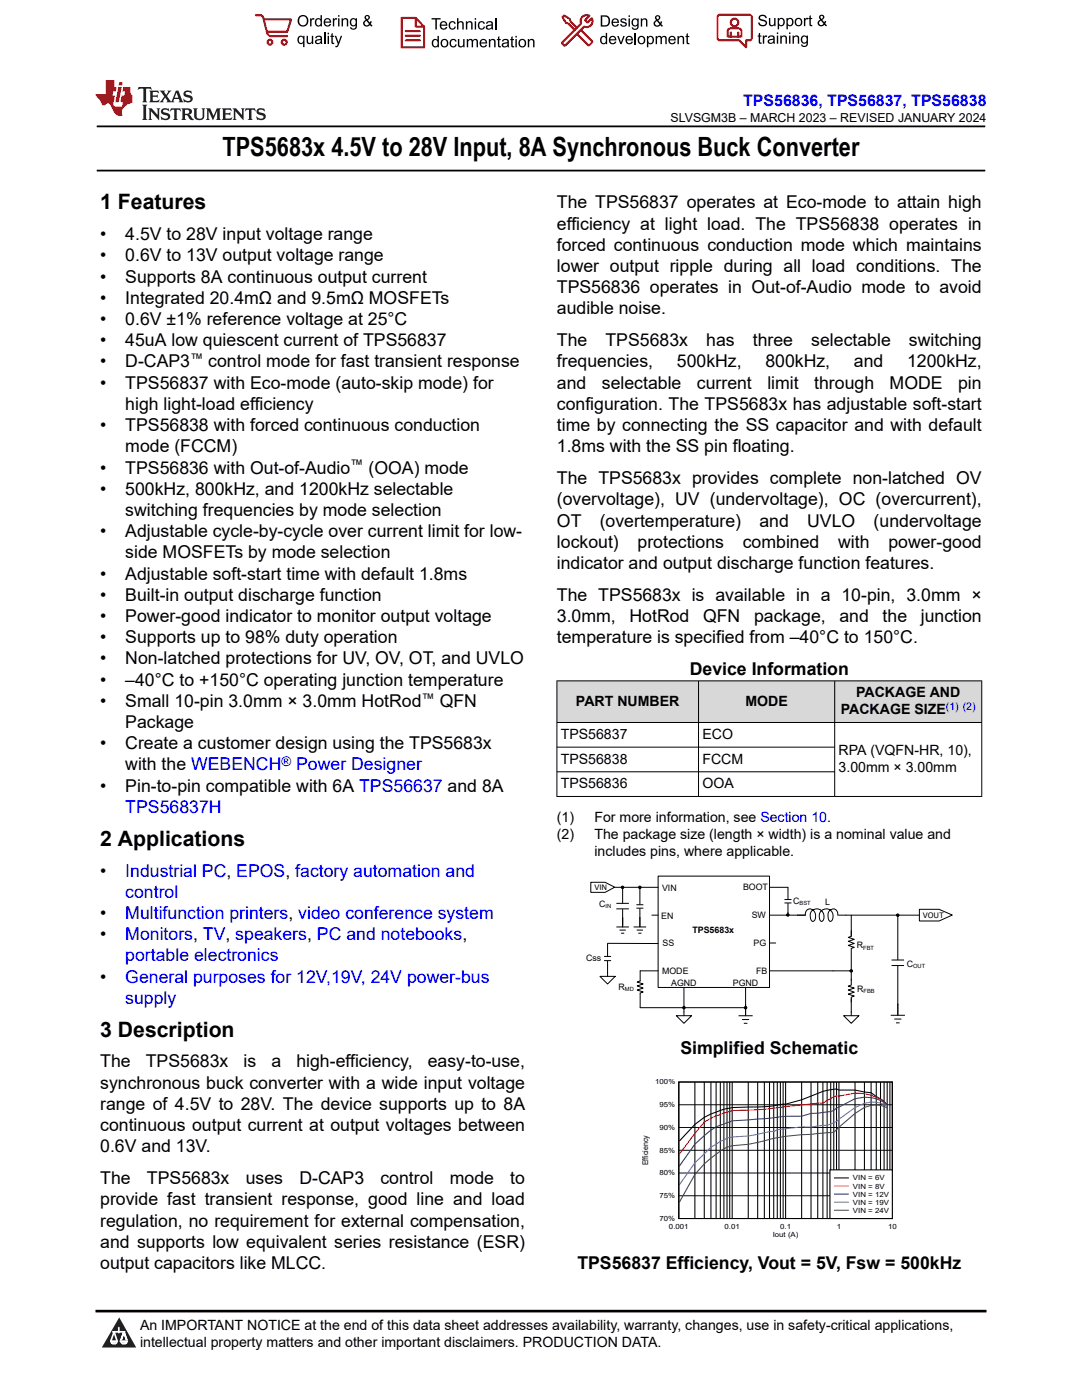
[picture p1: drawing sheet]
<svg xmlns="http://www.w3.org/2000/svg" width="216mm" height="279mm" viewBox="0 0 216 279" stroke-linecap="round" stroke-linejoin="round" font-family="sans-serif">
<path d="M19.3 25.2h177.3M19.3 34h177.3" fill="none" stroke="#000" stroke-width=".35"/>
<g fill="#d8d8d8">
<path d="M111.1 135.9h84.8v8.3h-84.8z" fill-rule="evenodd"/>
<path d="M111.2 135.9h28.1v8.2h-28.1z" fill-rule="evenodd"/>
<path d="M139.4 135.9h27.1v8.2h-27.1z" fill-rule="evenodd"/>
<path d="M166.6 135.9h29.2v8.2h-29.2z" fill-rule="evenodd"/>
</g>
<path d="M111.1 135.9h84.9M111.1 135.8v23.2M139.4 135.8v23.2M166.6 135.8v23.2M195.9 135.8v23.2M111.1 144.2h84.9M111.1 149.1h55.5M111.1 159h84.9M111.1 154h55.5" fill="none" stroke="#000" stroke-width=".2"/>
<path d="M131.3 174.8h22.2v22.3h-22.2z" fill-rule="evenodd" fill="#fff"/>
<g fill="none" stroke="#000" stroke-width=".2">
<path d="M117.9 176.1h2.8l2 1-2 1h-2.8zM122.6 177.1h8.7M124.2 177.1v3.2M127.7 177.1v3.5M131.3 174.8h22.2v22.3h-22.2zM153.6 177.1h3.6v2.4M156.5 179.5h1.4M119.7 194.9h3.1l-1.6 1.5zM120.5 190.9h1.4M120.5 191.7h1.4M121.2 191.8v3.1M123 180.3h2.5"/>
<path d="M123 181.4h2.5M123 185h2.5M123.6 185.6h1.3M123.9 186.2h.6M124.2 181.4v3.6M126.4 185h2.5M127 180.6h1.4M127 181.2h1.4M127.1 185.6h1.2M127.4 186.2h.6M127.7 181.3v2M127.7 183.1v1.9"/>
<path d="M130.1 182.6h1.2M131.3 188.3h-10.1v2.6M131.3 193.8h-3.6v2l-.6 .2 1.2 .4-1.2 .4 1.2 .4-1.2 .4 1.2 .4-.6 .2v2.9h21.1M136.5 197.1v5.6M148.8 197.1v5.6M153.5 188.2h1.3M153.6 182.6h7.1M156.5 180.2h1.4M157.2 180.2v2.4M160.7 182.5a1.01 1.01 0 0 1 1-1.1 1.01 1.01 0 0 1 1 1.1 1.16 1.16 0 0 1-.5 1.4 1.41 1.41 0 0 1 .3-2.4 1.41 1.41 0 0 1 1.9 1.4l-.1 .6a.42 .42 0 0 1-.5 .3 1.44 1.44 0 0 1 0-2 1.44 1.44 0 0 1 2 0 1.44 1.44 0 0 1 .1 2l-.2 .1a1.44 1.44 0 0 1-.5-1.5 1.44 1.44 0 0 1 1.1-1 .99 .99 0 0 1 .9 1.1M167.2 182.6h16.2M169.9 182.6v4.3l-.6 .2 1.2 .4-1.2 .4 1.2 .4-1.2 .4 1.2 .4-.6 .2v7.3l-.6 .2 1.2 .4-1.2 .4 1.2 .4-1.2 .4 1.2 .4-.6 .2v3.7"/>
<path d="M169.9 193.8h-16.3M177.9 191.6h2.5M177.9 192.7h2.5M179.1 182.6v9M179.1 192.7v9.9M183.5 181.5h3.9l2.6 1.1-2.6 1.2h-3.9zM134.9 202.7h3.1l-1.5 1.5zM138.7 215.9v27.3M140.5 215.9v27.3M141.9 215.9v27.3M142.9 215.9v27.3M143.7 215.9v27.3"/>
<path d="M144.4 215.9v27.3M145.1 215.9v27.3M145.6 215.9v27.3M146.1 215.9v27.3M147.4 202.7h2.8M148.1 203.5h1.4M148.4 204.2h.7M149.3 215.9v27.3M151.2 215.9v27.3M152.5 215.9v27.3M153.5 215.9v27.3M154.4 215.9v27.3"/>
<path d="M155.1 215.9v27.3M155.7 215.9v27.3M156.3 215.9v27.3M156.8 215.9v27.3M160 215.9v27.3M161.8 215.9v27.3M163.2 215.9v27.3M164.2 215.9v27.3M165 215.9v27.3M165.8 215.9v27.3M166.4 215.9v27.3M166.9 215.9v27.3"/>
<path d="M167.4 215.9v27.3M168.3 202.7h3.1l-1.5 1.5zM170.6 215.9v27.3M172.5 215.9v27.3M173.8 215.9v27.3M174.8 215.9v27.3M175.7 215.9v27.3M176.4 215.9v27.3M177 215.9v27.3M177.6 215.9v27.3M177.7 202.6h2.9M178.4 203.4h1.5"/>
<path d="M178.8 204.1h.7M135.4 238.6h42.7M135.4 234.1h42.7M135.4 229.6h42.7M135.4 225h42.7M135.4 220.5h42.7"/>
<circle cx="124.2" cy="177.1" r=".25"/>
<circle cx="127.7" cy="177.1" r=".25"/>
<circle cx="157.2" cy="182.6" r=".25"/>
<circle cx="169.9" cy="193.8" r=".25"/>
<circle cx="179.1" cy="182.6" r=".25"/>
<circle cx="136.5" cy="201.1" r=".25"/>
<circle cx="148.8" cy="201.1" r=".25"/>
</g>
<g fill="#000">
<circle cx="124.2" cy="177.1" r=".25"/>
<circle cx="127.7" cy="177.1" r=".25"/>
<circle cx="157.2" cy="182.6" r=".25"/>
<circle cx="169.9" cy="193.8" r=".25"/>
<circle cx="179.1" cy="182.6" r=".25"/>
<circle cx="136.5" cy="201.1" r=".25"/>
<circle cx="148.8" cy="201.1" r=".25"/>
</g>
<path d="M135.4 215.9h42.7v27.3h-42.7zM177 220.6l-.6-.8-2.6-1.7-3.2-.6h-3.2l-.5-.2-1.1 .2a12.4 12.4 0 0 0-4 1.3 17.2 17.2 0 0 1-6.7 1.7l-2.6 .4-6.4 .1a15.3 15.3 0 0 0-7.4 3.4l-3.1 3.3" fill="none" stroke="#000" stroke-width=".22"/>
<path d="M177 220.4a9.1 9.1 0 0 0-9.6-1.6 3.7 3.7 0 0 0-2.4 .8l-.8 .6h-1l-10.7 1.2-6.4 .2-1.7 .5-.7 .4a8.1 8.1 0 0 0-5 3.7l-3.1 4.1" fill="none" stroke="#f00" stroke-width=".22"/>
<path d="M177 220.5a6.8 6.8 0 0 0-6.4-1.2l-4.8 2.5-4 .4-1.8 .6h-3.2l-4.3 .5-6.4 .4a15.7 15.7 0 0 0-7.4 4.6l-3.1 4.4" fill="none" stroke="#156" stroke-width=".22"/>
<path d="M177 220.8a5.7 5.7 0 0 0-6.4 .2l-3.2 2.4a6.1 6.1 0 0 1-4.2 1.3l-1.4 .2h-1.8l-4.3 .5-1.3 .4h-.9a36.6 36.6 0 0 1-7.9 1.2l-1.9 .8-1.8 1.1-3.2 3.2-3.1 4.4" fill="none" stroke="#0bc" stroke-width=".22"/>
<path d="M177 221.1a5.3 5.3 0 0 0-6.4 1.1l-4.2 3.8-4.6 .4a29.5 29.5 0 0 0-6.1 .6l-2.2 .4a30.3 30.3 0 0 1-7.4 1.3 6.2 6.2 0 0 0-3.2 1.7l-2.4 1.9-1.8 2.1-3.1 5.5" fill="none" stroke="#286b49" stroke-width=".22"/>
<path d="M165.6 233.5h12.5v9.7h-12.5z" fill-rule="evenodd" fill="#fff"/>
<path d="M165.6 233.5h12.5v9.7h-12.5zM166.5 235.1h2.8" fill="none" stroke="#000" stroke-width=".22"/>
<path d="M166.5 236.7h2.8" fill="none" stroke="#f00" stroke-width=".22"/>
<path d="M166.5 238.3h2.8" fill="none" stroke="#156" stroke-width=".22"/>
<path d="M166.5 239.9h2.8" fill="none" stroke="#0bc" stroke-width=".22"/>
<path d="M166.5 241.5h2.8" fill="none" stroke="#286b49" stroke-width=".22"/>
<path d="M0 0h215.9v23.8h-215.9z" fill-rule="evenodd" fill="#fff"/>
<path d="M27.7 17.4l-.2 .6 .5-.3h.6v.1v2.2l-.2 .4h1l-.2-.4v-2.2v-.1h.5l.5 .3-.1-.6zM29.8 18.1l.2 .4v1.5l-.2 .4h1.9l.1-.6a1.08 1.08 0 0 1-1.3 .2v-.7h.6l.4 .2v-.6l-.4 .2h-.6v-.6l.2-.1a1 1 0 0 1 1 .2l-.1-.5zM31.8 18.1l1 1.1-1 1.2h.9l-.2-.2 .4-.7 .5 .7-.2 .2h1.6l-.2-.2 .1-.4h1l.1 .4-.1 .2h.9l-.2-.3-.8-2h-.5l-1 2.2-.8-1.1 .9-1.1h-.8l.2 .2-.5 .7-.3-.7 .1-.2zM35.2 18.5l.4 1h-.8zM36.8 18.2a.65 .65 0 0 0-.2 .7 .65 .65 0 0 0 .6 .5l.7 .2 .1 .2a.79 .79 0 0 1-.7 .4 .79 .79 0 0 1-.7-.5l.1 .7 .2-.1a.93 .93 0 0 0 1.1 .1 .93 .93 0 0 0 .4-1 1.46 1.46 0 0 0-1.2-.6l-.1-.3a1.09 1.09 0 0 1 1.2 .2l-.2-.6-.1 .1-.6-.2zM28.4 20.9l.2 .4v2.3l-.2 .3h1l-.2-.3v-2.3l.2-.4zM29.6 21.6l.2 .4v1.6l-.2 .3h.8l-.3-.3v-1.4l1.7 1.8v-2l.2-.4h-.8l.2 .2 .1 1.1-1.2-1.3zM32.3 21.8a.65 .65 0 0 0-.2 .7 .65 .65 0 0 0 .7 .4l.6 .2 .1 .2a.79 .79 0 0 1-.7 .4 .79 .79 0 0 1-.7-.5l.1 .7 .2-.1a.93 .93 0 0 0 1.1 .1 .93 .93 0 0 0 .4-.9 1.46 1.46 0 0 0-1.2-.6l-.1-.4a1.09 1.09 0 0 1 1.2 .2l-.2-.6-.1 .1-.6-.1zM34.1 21.6l-.1 .7a.63 .63 0 0 1 .7-.4l.1 1.7-.3 .3h1l-.2-.3v-1.7a.66 .66 0 0 1 .8 .4l-.1-.7zM36.2 21.6l.2 .4v1.6l-.2 .3h.9l-.2-.2v-.7h.5l.1 .2a.79 .79 0 0 0 1.2 .6l-1-.9a.61 .61 0 0 0 .6-.6 .61 .61 0 0 0-.5-.6zM36.9 21.9h.2a.47 .47 0 0 1 .5 .1 .47 .47 0 0 1 .1 .5l-.2 .2h-.6zM38.5 21.6l.2 .2a2.27 2.27 0 0 0 .4 2 1.04 1.04 0 0 0 1.7-.7v-1.3l.2-.2h-.8l.2 .4v1.1a.6 .6 0 0 1-.6 .6 .6 .6 0 0 1-.6-.6v-1.1l.3-.4zM41.1 21.6l.2 .4v1.6l-.2 .3h.7l-.2-.3v-1.5l.9 1.9 .8-1.9v1.5l-.2 .3h1l-.3-.3v-1.6l.3-.4h-.8l-.7 1.5-.7-1.5zM44.3 21.6l.2 .4v1.6l-.2 .3h1.9l.1-.5a1.09 1.09 0 0 1-1.3 .1v-.6h.6l.4 .1v-.6l-.4 .2h-.6v-.6l.2-.1a1.01 1.01 0 0 1 1 .3l-.1-.6zM46.4 21.6l.3 .4v1.6l-.3 .3h.8l-.2-.3v-1.4l1.6 1.8v-2l.2-.4h-.7l.2 .2v1.1l-1.2-1.3zM49 21.6l-.1 .7a.63 .63 0 0 1 .8-.4v1.7l-.3 .3h1l-.2-.3v-1.7a.66 .66 0 0 1 .8 .4l-.1-.7zM51.4 21.8a.65 .65 0 0 0-.2 .7 .65 .65 0 0 0 .6 .4l.6 .2 .2 .2a.79 .79 0 0 1-.8 .4 .79 .79 0 0 1-.6-.5l.1 .7 .2-.1a.93 .93 0 0 0 1 .1 .93 .93 0 0 0 .5-.9 1.46 1.46 0 0 0-1.3-.6l-.1-.4a1.09 1.09 0 0 1 1.3 .2l-.2-.6-.2 .1-.5-.1z" fill="#231f20"/>
<path d="M21.1 16v2.8h-2.1l.1 .3 .9 1a.95 .95 0 0 0 .9 .9 .59 .59 0 0 1 .6-.4 .59 .59 0 0 1 .5 .4l.4 .8a1.59 1.59 0 0 0 2.1 1.3 1.61 1.61 0 0 1 1-2.2l1-.4-.1-1.5a1.59 1.59 0 0 1-.4-1.6h-1.4l-.2 .9h.5l-.1 .8h-.5l-.2 1v.2l.4 .1-.2 .9h-.6a.73 .73 0 0 1-1.1-.7l.3-1.5h-.5l.2-.8h.5l.2-.9h-.5v-1.4zM23.6 17.4l-.6 3h.7l.6-3zM23.8 16.4l-.1 .7h.7l.1-.7z" fill="#ed1c24"/>
<g fill="#000">
<path d="M59.4 4.2a1.12 1.12 0 0 1 2.2 0 1.12 1.12 0 0 1-2.2 0zM59.9 3.5a.89 .89 0 0 0-.1 1.1 .89 .89 0 0 0 1.1 .4 .88 .88 0 0 0 .3-1.3 .88 .88 0 0 0-1.3-.2z" fill-rule="evenodd"/>
<path d="M59.5 7.3l.5-.2 .5 .3v-.3h.3v2.3h-.3v-.8a.74 .74 0 0 1-1 0 .74 .74 0 0 1-.1-1zM59.8 7.5a.57 .57 0 0 0-.2 .7 .57 .57 0 0 0 .8 .2 .57 .57 0 0 0 .1-.7 .57 .57 0 0 0-.7-.2z" fill-rule="evenodd"/>
<path d="M61.9 3.6h.2v.3l.2-.2 .3-.1 .2 .1-.1 .3a.36 .36 0 0 0-.5 0 .36 .36 0 0 0 0 .4v.9h-.3z" fill-rule="evenodd"/>
<path d="M61.2 7.1h.3v.9a.41 .41 0 0 0 .4 .6 .41 .41 0 0 0 .3-.6v-.9h.3v1.7h-.2v-.3a.58 .58 0 0 1-.7 .3 .58 .58 0 0 1-.4-.6z" fill-rule="evenodd"/>
<path d="M63 3.8l.5-.2 .5 .2v-.8h.2v2.3h-.2v-.2a.75 .75 0 0 1-1-.1 .75 .75 0 0 1-.1-1zM63.2 4a.57 .57 0 0 0-.1 .7 .57 .57 0 0 0 .8 .2 .57 .57 0 0 0 .1-.7 .57 .57 0 0 0-.8-.2z" fill-rule="evenodd"/>
<path d="M63 7.3a.74 .74 0 0 1 1-.1 .74 .74 0 0 1 .3 .9v.7h-.3v-.2a.57 .57 0 0 1-.8 .2 .57 .57 0 0 1-.2-.8l1-.3a.41 .41 0 0 0-.4-.4 .41 .41 0 0 0-.4 .4l-.3-.1zM63.2 8.2a.35 .35 0 0 0 .2 .5 .35 .35 0 0 0 .5-.3l.1-.4z" fill-rule="evenodd"/>
<path d="M65.4 6.5h.3v.3h-.3zM65.4 7.1h.3v1.7h-.3z" fill-rule="evenodd"/>
<path d="M64.8 3.8a.76 .76 0 0 1 .9-.1 .76 .76 0 0 1 .4 .8h-1.2a.47 .47 0 0 0 .3 .6 .47 .47 0 0 0 .6-.4l.3 .1a.82 .82 0 0 1-1.3 .3 .82 .82 0 0 1 0-1.3zM65 4l-.1 .3h.9l-.3-.4z" fill-rule="evenodd"/>
<path d="M66.4 3.6h.3v.3l.1-.2 .4-.1 .1 .1-.1 .3a.36 .36 0 0 0-.4 0 .36 .36 0 0 0-.1 .4v.9h-.3z" fill-rule="evenodd"/>
<path d="M66.1 6.7l.3-.1v.5h.3v.3h-.3v.9l.1 .2h.2v.3a.41 .41 0 0 1-.4-.1 .41 .41 0 0 1-.2-.4v-.9h-.2v-.3h.2z" fill-rule="evenodd"/>
<path d="M66.8 7.1h.3l.4 1.4 .5-1.4h.3l-.6 1.7a.57 .57 0 0 1-.8 .6v-.3a.37 .37 0 0 0 .5-.3z" fill-rule="evenodd"/>
<path d="M67.5 3h.2v.3h-.2zM67.5 3.6h.2v1.7h-.2z" fill-rule="evenodd"/>
<path d="M68.2 3.6h.2v.3a.58 .58 0 0 1 .7-.3 .58 .58 0 0 1 .4 .7v1h-.3v-1a.4 .4 0 0 0-.4-.5 .4 .4 0 0 0-.4 .6v.9h-.2z" fill-rule="evenodd"/>
<path d="M70 3.8l.5-.2 .5 .2v-.2h.2v1.5a.71 .71 0 0 1-.5 .8 .71 .71 0 0 1-.8-.5h.2a.46 .46 0 0 0 .6 .3 .46 .46 0 0 0 .3-.6 .78 .78 0 0 1-1.1-.2 .78 .78 0 0 1 .1-1.1zM70.2 4a.53 .53 0 0 0-.1 .8 .53 .53 0 0 0 .8 0 .54 .54 0 0 0 0-.7 .54 .54 0 0 0-.7-.1z" fill-rule="evenodd"/>
<path d="M72.9 3.1a.53 .53 0 0 1 .8 .1 .53 .53 0 0 1-.3 .8l.4 .5 .1-.3 .3 .1-.2 .5 .3 .3-.2 .2-.3-.3a.71 .71 0 0 1-1.2 .1 .71 .71 0 0 1 .4-1.1l-.3-.5zM73 3.5a.3 .3 0 0 0 .6 0 .3 .3 0 0 0-.6 0zM72.9 4.3a.45 .45 0 0 0 0 .7 .45 .45 0 0 0 .7-.2l-.5-.6z" fill-rule="evenodd"/>
<path d="M86.1 3.6h1.8v.3h-.7v2h-.3v-2h-.8z" fill-rule="evenodd"/>
<path d="M86.3 8l.5-.2 .5 .2v-.8h.3v2.2h-.3v-.2a.76 .76 0 0 1-1 0 .76 .76 0 0 1-.1-1zM86.6 8.1a.58 .58 0 0 0-.2 .8 .58 .58 0 0 0 .8 .2 .58 .58 0 0 0 .1-.8 .58 .58 0 0 0-.7-.2z" fill-rule="evenodd"/>
<path d="M88.2 7.9a.81 .81 0 0 1 1.1 .2 .81 .81 0 0 1-.2 1.1 .81 .81 0 0 1-1.1-.1l-.1-.8zM88.3 8.1a.57 .57 0 0 0 0 .9 .57 .57 0 0 0 .8 0 .57 .57 0 0 0 0-.8 .57 .57 0 0 0-.8-.1z" fill-rule="evenodd"/>
<path d="M88 4.4a.77 .77 0 0 1 .9-.1 .77 .77 0 0 1 .4 .8h-1.3a.48 .48 0 0 0 .4 .6 .48 .48 0 0 0 .6-.3h.3a.83 .83 0 0 1-1.3 .4 .83 .83 0 0 1 0-1.4zM88.2 4.6l-.2 .3h1l-.3-.4z" fill-rule="evenodd"/>
<path d="M89.7 4.4a.7 .7 0 0 1 1.2 .3l-.2 .1a.45 .45 0 0 0-.6-.3 .45 .45 0 0 0-.3 .6 .45 .45 0 0 0 .3 .6 .45 .45 0 0 0 .6-.4h.3a.76 .76 0 0 1-1.1 .6 .76 .76 0 0 1-.3-1.1z" fill-rule="evenodd"/>
<path d="M89.9 8a.7 .7 0 0 1 1.2 .3h-.3a.45 .45 0 0 0-.5-.3 .45 .45 0 0 0-.3 .6 .45 .45 0 0 0 .3 .6 .45 .45 0 0 0 .6-.4l.2 .1a.76 .76 0 0 1-1 .5 .76 .76 0 0 1-.4-1.1z" fill-rule="evenodd"/>
<path d="M91.2 3.6h.3v.8a.59 .59 0 0 1 .7-.2 .59 .59 0 0 1 .3 .7v1h-.2v-1a.4 .4 0 0 0-.5-.4 .4 .4 0 0 0-.3 .5v.9h-.3z" fill-rule="evenodd"/>
<path d="M91.4 7.8h.2v.9a.41 .41 0 0 0 .5 .5 .41 .41 0 0 0 .3-.5v-.9h.3v1.6h-.3v-.2a.58 .58 0 0 1-.7 .3 .58 .58 0 0 1-.3-.7z" fill-rule="evenodd"/>
<path d="M93 4.2h.2v.3a.59 .59 0 0 1 .7-.3 .59 .59 0 0 1 .4 .7v1h-.3v-1a.41 .41 0 0 0-.4-.5 .41 .41 0 0 0-.4 .6v.9h-.2z" fill-rule="evenodd"/>
<path d="M93.1 7.8h.3v.2a.56 .56 0 0 1 1 0 .54 .54 0 0 1 .6-.2 .54 .54 0 0 1 .4 .5v1.1h-.3v-1a.34 .34 0 0 0-.3-.4 .34 .34 0 0 0-.4 .3v1.1h-.3v-1a.38 .38 0 0 0-.5-.4 .38 .38 0 0 0-.2 .6v.8h-.3z" fill-rule="evenodd"/>
<path d="M94.7 3.6h.3v.3h-.3zM94.7 4.2h.3v1.7h-.3z" fill-rule="evenodd"/>
<path d="M95.5 4.4a.7 .7 0 0 1 1.3 .3l-.3 .1a.45 .45 0 0 0-.6-.3 .45 .45 0 0 0-.3 .6 .45 .45 0 0 0 .3 .6 .45 .45 0 0 0 .6-.4h.3a.76 .76 0 0 1-1.1 .6 .76 .76 0 0 1-.3-1.1z" fill-rule="evenodd"/>
<path d="M95.9 8a.77 .77 0 0 1 .9-.2 .77 .77 0 0 1 .4 .9h-1.2a.48 .48 0 0 0 .3 .5 .48 .48 0 0 0 .6-.3h.3a.83 .83 0 0 1-1.3 .4 .83 .83 0 0 1 0-1.3zM96.1 8.1l-.1 .4h.9l-.2-.5z" fill-rule="evenodd"/>
<path d="M97.5 7.8h.3v.2a.59 .59 0 0 1 .7-.2 .59 .59 0 0 1 .4 .6v1h-.3v-1a.41 .41 0 0 0-.5-.4 .41 .41 0 0 0-.3 .5v.9h-.3z" fill-rule="evenodd"/>
<path d="M97.1 4.4a.74 .74 0 0 1 1-.1 .74 .74 0 0 1 .3 .9v.7h-.3v-.2a.59 .59 0 0 1-.8 .2 .59 .59 0 0 1-.3-.8l1.1-.3a.42 .42 0 0 0-.4-.4 .42 .42 0 0 0-.5 .4l-.2-.1zM97.3 5.3a.36 .36 0 0 0 .2 .5 .36 .36 0 0 0 .5-.2l.1-.5z" fill-rule="evenodd"/>
<path d="M99.4 7.4l.2-.2v.6h.3v.2h-.3v1l.1 .2h.2l.1 .2a.41 .41 0 0 1-.5 0 .41 .41 0 0 1-.1-.4v-1h-.2v-.2h.2z" fill-rule="evenodd"/>
<path d="M100.3 8a.74 .74 0 0 1 .9-.2 .74 .74 0 0 1 .3 .9l.1 .7h-.3v-.2a.59 .59 0 0 1-.8 .3 .59 .59 0 0 1-.3-.8l1-.3a.42 .42 0 0 0-.3-.4 .42 .42 0 0 0-.5 .3h-.3zM100.5 8.8a.36 .36 0 0 0 .1 .5 .36 .36 0 0 0 .5-.2l.2-.5z" fill-rule="evenodd"/>
<path d="M102 7.4l.3-.2v.6h.3v.2h-.3v1l.1 .2h.2v.2a.41 .41 0 0 1-.5 0 .41 .41 0 0 1-.1-.4v-1h-.2v-.2h.2z" fill-rule="evenodd"/>
<path d="M102.8 7.2h.3v.3h-.3zM102.8 7.8h.3v1.6h-.3z" fill-rule="evenodd"/>
<path d="M103.7 7.9a.81 .81 0 0 1 1.1 .2 .81 .81 0 0 1-.1 1.1 .81 .81 0 0 1-1.2-.1v-.8zM103.9 8.1a.57 .57 0 0 0-.1 .9 .57 .57 0 0 0 .8 0 .57 .57 0 0 0 0-.8 .57 .57 0 0 0-.7-.1z" fill-rule="evenodd"/>
<path d="M105.3 7.8h.3v.2a.59 .59 0 0 1 .7-.2 .59 .59 0 0 1 .4 .6v1h-.3v-1a.41 .41 0 0 0-.5-.4 .41 .41 0 0 0-.3 .5v.9h-.3z" fill-rule="evenodd"/>
<path d="M119.9 3.1h.7a1.12 1.12 0 0 1 1.1 1.1 1.12 1.12 0 0 1-1 1.1h-.8zM120.2 3.3v1.7h.4a.86 .86 0 0 0 .8-.8 .86 .86 0 0 0-.8-.9z" fill-rule="evenodd"/>
<path d="M119.9 7.4l.5-.3 .5 .3v-.8h.2v2.2h-.2v-.2a.75 .75 0 0 1-1 0 .75 .75 0 0 1-.1-1zM120.1 7.5a.57 .57 0 0 0-.1 .8 .57 .57 0 0 0 .8 .2 .57 .57 0 0 0 .1-.8 .57 .57 0 0 0-.8-.2z" fill-rule="evenodd"/>
<path d="M121.7 7.4a.76 .76 0 0 1 .9-.2 .76 .76 0 0 1 .4 .9h-1.2a.47 .47 0 0 0 .3 .5 .47 .47 0 0 0 .6-.3h.3a.82 .82 0 0 1-1.3 .4 .82 .82 0 0 1 0-1.3zM121.9 7.5l-.1 .3h.9l-.3-.4z" fill-rule="evenodd"/>
<path d="M122.2 3.9a.76 .76 0 0 1 .9-.2 .76 .76 0 0 1 .4 .9h-1.2a.47 .47 0 0 0 .4 .5 .47 .47 0 0 0 .5-.3h.3a.82 .82 0 0 1-1.3 .4 .82 .82 0 0 1 0-1.3zM122.5 4l-.2 .3h.9l-.2-.4z" fill-rule="evenodd"/>
<path d="M123.9 3.8a.71 .71 0 0 1 1.1 .3h-.2a.32 .32 0 0 0-.4-.3 .32 .32 0 0 0-.3 .4h.1a.75 .75 0 0 1 .9 .8 .72 .72 0 0 1-.7 .3 .72 .72 0 0 1-.7-.5h.3a.36 .36 0 0 0 .4 .4 .36 .36 0 0 0 .3-.5 .8 .8 0 0 1-.9-.7z" fill-rule="evenodd"/>
<path d="M123.2 7.2h.3l.4 1.3 .5-1.3h.3l-.7 1.6h-.2z" fill-rule="evenodd"/>
<path d="M125.4 3.1h.3v.3h-.3zM125.4 3.7h.3v1.6h-.3z" fill-rule="evenodd"/>
<path d="M125 7.4a.76 .76 0 0 1 .9-.2 .76 .76 0 0 1 .4 .9h-1.2a.47 .47 0 0 0 .3 .5 .47 .47 0 0 0 .6-.3h.3a.82 .82 0 0 1-1.3 .4 .82 .82 0 0 1 0-1.3zM125.2 7.5l-.1 .3h.9l-.2-.4z" fill-rule="evenodd"/>
<path d="M126.2 3.9l.5-.3 .5 .3v-.2h.2v1.4a.71 .71 0 0 1-.5 .8 .71 .71 0 0 1-.8-.5l.2 .1a.46 .46 0 0 0 .6 .2 .46 .46 0 0 0 .3-.6 .78 .78 0 0 1-1.1-.1 .78 .78 0 0 1 .1-1.1zM126.4 4a.53 .53 0 0 0-.1 .8 .53 .53 0 0 0 .8 0 .54 .54 0 0 0 0-.7 .54 .54 0 0 0-.7-.1z" fill-rule="evenodd"/>
<path d="M127.5 7.3a.8 .8 0 0 1 1.1 .2 .8 .8 0 0 1-.1 1.1 .8 .8 0 0 1-1.2-.1v-.8zM127.7 7.5a.56 .56 0 0 0-.1 .9 .56 .56 0 0 0 .8-.1 .56 .56 0 0 0 0-.7 .56 .56 0 0 0-.7-.1z" fill-rule="evenodd"/>
<path d="M127.9 3.7h.2v.2a.58 .58 0 0 1 .7-.2 .58 .58 0 0 1 .4 .6v1h-.3v-1a.4 .4 0 0 0-.4-.4 .4 .4 0 0 0-.4 .5v.9h-.2z" fill-rule="evenodd"/>
<path d="M129.1 7.2h.2v.2a.72 .72 0 0 1 1-.1 .72 .72 0 0 1 .2 1 .64 .64 0 0 1-.5 .5 .64 .64 0 0 1-.6-.2v.8h-.3zM129.5 7.5a.56 .56 0 0 0-.2 .8 .56 .56 0 0 0 .8 .2 .56 .56 0 0 0 .1-.8 .56 .56 0 0 0-.7-.2z" fill-rule="evenodd"/>
<path d="M130.8 7.2h.3v.2a.55 .55 0 0 1 .9 0 .53 .53 0 0 1 .6-.3 .53 .53 0 0 1 .4 .6v1.1h-.2v-1a.34 .34 0 0 0-.3-.4 .34 .34 0 0 0-.4 .3v1.1h-.3v-1a.37 .37 0 0 0-.5-.4 .37 .37 0 0 0-.2 .6v.8h-.3z" fill-rule="evenodd"/>
<path d="M130.8 3.2a.53 .53 0 0 1 .9 .1 .53 .53 0 0 1-.4 .8l.4 .5 .2-.4 .2 .1-.2 .5 .4 .3-.2 .3-.3-.4a.71 .71 0 0 1-1.2 .1 .71 .71 0 0 1 .3-1.1l-.2-.5zM130.9 3.6a.3 .3 0 0 0 .6 0 .3 .3 0 0 0-.6 0zM130.9 4.3a.45 .45 0 0 0 0 .7 .45 .45 0 0 0 .7-.2l-.5-.6z" fill-rule="evenodd"/>
<path d="M133.6 7.4a.76 .76 0 0 1 .9-.2 .76 .76 0 0 1 .3 .9h-1.2a.47 .47 0 0 0 .4 .5 .47 .47 0 0 0 .6-.3h.2a.82 .82 0 0 1-1.2 .4 .82 .82 0 0 1 0-1.3zM133.8 7.5l-.2 .3h1l-.3-.4z" fill-rule="evenodd"/>
<path d="M135.2 7.2h.2v.2a.58 .58 0 0 1 .7-.2 .58 .58 0 0 1 .4 .6v1h-.3v-1a.4 .4 0 0 0-.4-.4 .4 .4 0 0 0-.3 .5v.9h-.3z" fill-rule="evenodd"/>
<path d="M137 6.8l.3-.2v.6h.2v.2h-.2v1v.2h.2l.1 .2a.41 .41 0 0 1-.5 0 .41 .41 0 0 1-.1-.5v-.9h-.2v-.2h.2z" fill-rule="evenodd"/>
<path d="M151.6 3.1a.88 .88 0 0 1 1.4 .5h-.3a.49 .49 0 0 0-.5-.5 .49 .49 0 0 0-.5 .6l.1 .1a1.06 1.06 0 0 1 1.2 1 .95 .95 0 0 1-.9 .4 .95 .95 0 0 1-.8-.7h.3a.58 .58 0 0 0 .6 .5 .58 .58 0 0 0 .5-.6l-.2-.1a.95 .95 0 0 1-1.1-.9z" fill-rule="evenodd"/>
<path d="M151.4 6.7l.3-.2v.6h.2v.2h-.2v1v.2h.2l.1 .2a.41 .41 0 0 1-.5 0 .41 .41 0 0 1-.1-.5v-.9h-.2v-.2h.2z" fill-rule="evenodd"/>
<path d="M152.2 7.1h.3v.2l.1-.2h.4h.1l-.1 .3a.36 .36 0 0 0-.4 0 .36 .36 0 0 0-.1 .5v.8h-.3z" fill-rule="evenodd"/>
<path d="M153.3 7.3a.74 .74 0 0 1 1-.2 .74 .74 0 0 1 .3 .9l.1 .7h-.3l-.1-.2a.57 .57 0 0 1-.8 .3 .57 .57 0 0 1-.1-.9l.9-.2a.41 .41 0 0 0-.4-.4 .41 .41 0 0 0-.4 .3h-.3zM153.5 8.1a.35 .35 0 0 0 .2 .5 .35 .35 0 0 0 .5-.2l.1-.5z" fill-rule="evenodd"/>
<path d="M153.4 3.6h.3v.9a.41 .41 0 0 0 .4 .5 .41 .41 0 0 0 .4-.5v-.9h.2v1.6h-.2v-.2a.58 .58 0 0 1-.7 .2 .58 .58 0 0 1-.4-.6z" fill-rule="evenodd"/>
<path d="M155 6.5h.3v.3h-.3zM155 7.1h.3v1.6h-.3z" fill-rule="evenodd"/>
<path d="M155.2 3.6h.2v.2a.72 .72 0 0 1 1-.1 .72 .72 0 0 1 .2 1 .64 .64 0 0 1-.5 .5 .64 .64 0 0 1-.6-.2v.8h-.3zM155.6 3.9a.56 .56 0 0 0-.2 .8 .56 .56 0 0 0 .8 .2 .56 .56 0 0 0 .1-.8 .56 .56 0 0 0-.7-.2z" fill-rule="evenodd"/>
<path d="M155.7 7.1h.3v.2a.58 .58 0 0 1 .7-.2 .58 .58 0 0 1 .3 .6v1h-.3v-1a.4 .4 0 0 0-.4-.4 .4 .4 0 0 0-.3 .5v.9h-.3z" fill-rule="evenodd"/>
<path d="M156.9 3.6h.3v.2a.72 .72 0 0 1 .9-.1 .72 .72 0 0 1 .2 1 .64 .64 0 0 1-.4 .5 .64 .64 0 0 1-.7-.2v.8h-.3zM157.3 3.9a.56 .56 0 0 0-.1 .8 .56 .56 0 0 0 .7 .2 .56 .56 0 0 0 .2-.8 .56 .56 0 0 0-.8-.2z" fill-rule="evenodd"/>
<path d="M157.4 6.5h.3v.3h-.3zM157.4 7.1h.3v1.6h-.3z" fill-rule="evenodd"/>
<path d="M158.1 7.1h.3v.2a.58 .58 0 0 1 .7-.2 .58 .58 0 0 1 .4 .6v1h-.3v-1a.4 .4 0 0 0-.5-.4 .4 .4 0 0 0-.3 .5v.9h-.3z" fill-rule="evenodd"/>
<path d="M158.8 3.7a.8 .8 0 0 1 1.1 .2 .8 .8 0 0 1-.1 1.1 .8 .8 0 0 1-1.1-.1l-.1-.8zM159 3.9a.56 .56 0 0 0-.1 .9 .56 .56 0 0 0 .9 0 .56 .56 0 0 0-.1-.8 .56 .56 0 0 0-.7-.1z" fill-rule="evenodd"/>
<path d="M160 7.3l.5-.2 .5 .2v-.2h.2v1.4a.71 .71 0 0 1-.5 .9 .71 .71 0 0 1-.9-.5h.3a.46 .46 0 0 0 .6 .2 .46 .46 0 0 0 .2-.6 .78 .78 0 0 1-1-.1 .78 .78 0 0 1 .1-1.1zM160.2 7.4a.53 .53 0 0 0-.1 .8 .53 .53 0 0 0 .8 0 .54 .54 0 0 0 0-.7 .54 .54 0 0 0-.7-.1z" fill-rule="evenodd"/>
<path d="M160.4 3.6h.3v.2l.1-.2h.4h.1l-.1 .3a.36 .36 0 0 0-.4 0 .36 .36 0 0 0-.1 .5v.8h-.3z" fill-rule="evenodd"/>
<path d="M161.5 3.2l.3-.2v.6h.3v.2h-.3v1v.2h.3v.2a.41 .41 0 0 1-.5 0 .41 .41 0 0 1-.1-.5v-.9h-.2v-.2h.2z" fill-rule="evenodd"/>
<path d="M163.6 3.1a.53 .53 0 0 1 .8 .1 .53 .53 0 0 1-.3 .8l.4 .5 .1-.3h.3l-.2 .5 .3 .3-.2 .3-.3-.3a.71 .71 0 0 1-1.2 .1 .71 .71 0 0 1 .4-1.2l-.3-.5zM163.7 3.5a.3 .3 0 0 0 .5 0 .3 .3 0 0 0-.5 0zM163.6 4.2a.45 .45 0 0 0 0 .8 .45 .45 0 0 0 .7-.3l-.5-.6z" fill-rule="evenodd"/>
</g>
<path d="M64.8 6.5v2.3M98.9 3.6v2.3M126.8 6.6v2.2" fill="none" stroke="#000" stroke-width=".28"/>
<g fill="none" stroke="#de0000" stroke-width=".42">
<path d="M51.1 3l1 .1a1.4 1.4 0 0 1 .6 1.2l.7 2.5a.95 .95 0 0 0 1.1 .4h2.8M52.7 3.9h5.4l-.8 2.4h-4M80.1 3.6h2.8v1.7h1.7v4.2h-4.5zM81 7.1h2.8M81 6.2h2.8M81 8.1h2.8M82.9 3.6l1.7 1.7M115.1 5.5l-1.3-1.2-.1-.5-1.2-.7-.3 .3 .7 1.1 .5 .2 1.3 1.3M115.9 6l2.2 2.2v.3l-.5 .5h-.3l-2.2-2.2zM115.9 6l.7-.7a1.19 1.19 0 0 0 1.3-.3 1.19 1.19 0 0 0 .2-1.4l-.9 .9-.4-.5 .8-.8a1.19 1.19 0 0 0-1.4 .1 1.19 1.19 0 0 0-.2 1.4l-3.8 3.7v.3l.3 .3h.3l2.3-2.2M143.2 3.2l.4-.2h6l.4 .2v4.4l-.2 .4-.9 .1v1.3l-1.4-1.3h-3.9l-.4-.3zM145.4 5.8l.4-.1h1.6a.61 .61 0 0 1 .6 .6v1h-2.8v-1z"/>
<path d="M145.8 6.5v.8M147.3 6.5v.8"/>
<circle cx="53.9" cy="8.4" r=".49"/>
<circle cx="56.7" cy="8.4" r=".49"/>
<circle cx="146.6" cy="4.5" r=".75"/>
</g>
<path d="M0 261.4h215.9v18h-215.9z" fill-rule="evenodd" fill="#fff"/>
<path d="M23.8 262.9l3.4 6h-6.9z" fill="#231f20"/>
<path d="M22.1 267.7h1.3l-.4 .5h-.3a.55 .55 0 0 1-.6-.5z" fill-rule="evenodd" fill="#fff"/>
<path d="M22.1 267.7h1.3l-.4 .5h-.3a.55 .55 0 0 1-.6-.5z" fill="none" stroke="#231f20" stroke-width=".34"/>
<path d="M22.1 267.7h1.3l-.4 .5h-.5zM22.6 265.8h.1M22.6 265.8h2.3zM23.7 265.9h.1M23.7 264.9v1zM24 267.7h.1" fill="none" stroke="#fff" stroke-width=".34"/>
<path d="M24.7 265.8l-.7 1.9z" fill="#fff"/>
<path d="M24.7 265.8l-.7 1.9z" fill="none" stroke="#fff" stroke-width=".34"/>
<path d="M24.7 265.8l.7 1.9z" fill="#fff"/>
<path d="M22.8 265.8l-.7 1.9zM22.8 265.8l.6 1.9zM24.7 265.8l.7 1.9zM25.3 267.7h.1" fill="none" stroke="#fff" stroke-width=".34"/>
<path d="M24.1 267.7h1.3a.65 .65 0 0 1-.6 .5 .65 .65 0 0 1-.7-.5z" fill-rule="evenodd" fill="#fff"/>
<path d="M24.1 267.7h1.3a.65 .65 0 0 1-.6 .5 .65 .65 0 0 1-.7-.5z" fill="none" stroke="#231f20" stroke-width=".34"/>
<path d="M24 267.7h.1M24.1 267.7h1.3l-.4 .5h-.5z" fill="none" stroke="#fff" stroke-width=".34"/>
<path d="M19 261.7h177.8" fill="none" stroke="#000" stroke-width=".53"/>
<text font-size="5.3" x="44.4" y="31.2">TPS5683x 4.5V to 28V Input, 8A Synchronous Buck Converter</text>
<g font-size="4.2">
<text x="20" y="41.8">1 Features</text>
<text x="20" y="168.8">2 Applications</text>
<text x="20" y="206.9">3 Description</text>
</g>
<g font-size="3.5">
<text x="111.1" y="41.6">The TPS56837 operates at Eco-mode to attain high</text>
<text x="20" y="47.9">•</text>
<text x="25" y="47.9">4.5V to 28V input voltage range</text>
<text x="111.1" y="45.8">efficiency at light load. The TPS56838 operates in</text>
<text x="20" y="52.2">•</text>
<text x="25" y="52.2">0.6V to 13V output voltage range</text>
<text x="111.1" y="50.1">forced continuous conduction mode which maintains</text>
<text x="20" y="56.4">•</text>
<text x="25" y="56.4">Supports 8A continuous output current</text>
<text x="111.1" y="58.5">TPS56836 operates in Out-of-Audio mode to avoid</text>
<text x="111.1" y="54.3">lower output ripple during all load conditions. The</text>
<text x="20" y="60.6">•</text>
<text x="20" y="64.9">•</text>
<text x="25" y="60.6">Integrated 20.4mΩ and 9.5mΩ MOSFETs</text>
<text x="25" y="64.9">0.6V ±1% reference voltage at 25°C</text>
<text x="111.1" y="62.8">audible noise.</text>
<text x="20" y="69.1">•</text>
<text x="25" y="69.1">45uA low quiescent current of TPS56837</text>
<text x="111.1" y="69.1">The</text>
<text x="120.8" y="69.1">TPS5683x</text>
<text x="140.9" y="69.1">has</text>
<text x="150.2" y="69.1">three</text>
<text x="161.9" y="69.1">selectable</text>
<text x="181.4" y="69.1">switching</text>
<text x="20" y="77.6">•</text>
<text x="20" y="73.3">•</text>
<text x="25" y="77.6">TPS56837 with Eco-mode (auto-skip mode) for</text>
<text x="25" y="73.3">D-CAP3</text>
<text x="41.6" y="73.3">control mode for fast transient response</text>
<text x="111.1" y="73.3">frequencies,</text>
<text x="111.1" y="77.6">and</text>
<text x="120.1" y="77.6">selectable</text>
<text x="135.1" y="73.3">500kHz,</text>
<text x="139.1" y="77.6">current</text>
<text x="152.7" y="73.3">800kHz,</text>
<text x="153.1" y="77.6">limit</text>
<text x="162.5" y="77.6">through</text>
<text x="170.4" y="73.3">and</text>
<text x="177.5" y="77.6">MODE</text>
<text x="181" y="73.3">1200kHz,</text>
<text x="191.2" y="77.6">pin</text>
<text x="25" y="81.8">high light-load efficiency</text>
<text x="111.1" y="81.8">configuration. The TPS5683x has adjustable soft-start</text>
<text x="20" y="86">•</text>
<text x="25" y="86">TPS56838 with forced continuous conduction</text>
<text x="111.1" y="86">time by connecting the SS capacitor and with default</text>
<text x="20" y="94.5">•</text>
<text x="25" y="90.3">mode (FCCM)</text>
<text x="25" y="94.5">TPS56836 with Out-of-Audio</text>
<text x="73.5" y="94.5">(OOA) mode</text>
<text x="111.1" y="90.3">1.8ms with the SS pin floating.</text>
<text x="20" y="98.7">•</text>
<text x="25" y="98.7">500kHz, 800kHz, and 1200kHz selectable</text>
<text x="111.1" y="100.9">(overvoltage), UV (undervoltage), OC (overcurrent),</text>
<text x="111.1" y="96.6">The TPS5683x provides complete non-latched OV</text>
<text x="20" y="107.2">•</text>
<text x="25" y="103">switching frequencies by mode selection</text>
<text x="25" y="107.2">Adjustable cycle-by-cycle over current limit for low-</text>
<text x="111.1" y="105.1">OT</text>
<text x="119.7" y="105.1">(overtemperature)</text>
<text x="151.5" y="105.1">and</text>
<text x="161.1" y="105.1">UVLO</text>
<text x="174.3" y="105.1">(undervoltage</text>
<text x="25" y="111.4">side MOSFETs by mode selection</text>
<text x="111.1" y="113.6">indicator and output discharge function features.</text>
<text x="111.1" y="109.3">lockout)</text>
<text x="127.2" y="109.3">protections</text>
<text x="148.2" y="109.3">combined</text>
<text x="167.3" y="109.3">with</text>
<text x="177.3" y="109.3">power-good</text>
<text x="20" y="115.7">•</text>
<text x="20" y="119.9">•</text>
<text x="25" y="115.7">Adjustable soft-start time with default 1.8ms</text>
<text x="25" y="119.9">Built-in output discharge function</text>
<text x="111.1" y="119.9">The TPS5683x is available in a 10-pin, 3.0mm ×</text>
<text x="20" y="124.1">•</text>
<text x="25" y="124.1">Power-good indicator to monitor output voltage</text>
<text x="111.1" y="124.1">3.0mm,</text>
<text x="125.6" y="124.1">HotRod</text>
<text x="140.3" y="124.1">QFN</text>
<text x="150.5" y="124.1">package,</text>
<text x="167.5" y="124.1">and</text>
<text x="176.1" y="124.1">the</text>
<text x="183.7" y="124.1">junction</text>
<text x="20" y="128.4">•</text>
<text x="25" y="128.4">Supports up to 98% duty operation</text>
<text x="111.1" y="128.4">temperature is specified from –40°C to 150°C.</text>
<text x="20" y="132.6">•</text>
<text x="20" y="136.8">•</text>
<text x="25" y="132.6">Non-latched protections for UV, OV, OT, and UVLO</text>
<text x="25" y="136.8">–40°C to +150°C operating junction temperature</text>
<text x="137.6" y="134.7">Device Information</text>
<text x="20" y="141.1">•</text>
<text x="25" y="141.1">Small 10-pin 3.0mm × 3.0mm HotRod</text>
<text x="87.7" y="141.1">QFN</text>
<text x="20" y="149.5">•</text>
<text x="25" y="145.3">Package</text>
<text x="25" y="149.5">Create a customer design using the TPS5683x</text>
<text x="25" y="153.8">with the WEBENCH</text>
<text x="20" y="158">•</text>
<text x="25" y="158">Pin-to-pin compatible with 6A TPS56637 and 8A</text>
<text x="20" y="174.9">•</text>
<text x="20" y="183.4">•</text>
<text x="20" y="187.6">•</text>
<text x="20" y="196.1">•</text>
<text x="20" y="213">The</text>
<text x="29.1" y="213">TPS5683x</text>
<text x="48.6" y="213">is</text>
<text x="54.2" y="213">a</text>
<text x="59.1" y="213">high-efficiency,</text>
<text x="85.4" y="213">easy-to-use,</text>
<text x="135.8" y="210.4">Simplified Schematic</text>
<text x="20" y="217.3">synchronous buck converter with a wide input voltage</text>
<text x="20" y="221.5">range of 4.5V to 28V. The device supports up to 8A</text>
<text x="20" y="225.7">continuous output current at output voltages between</text>
<text x="20" y="230">0.6V and 13V.</text>
<text x="20" y="236.3">The</text>
<text x="29.3" y="236.3">TPS5683x</text>
<text x="49" y="236.3">uses</text>
<text x="59.7" y="236.3">D-CAP3</text>
<text x="75.9" y="236.3">control</text>
<text x="89.8" y="236.3">mode</text>
<text x="101.8" y="236.3">to</text>
<text x="20" y="240.6">provide fast transient response, good line and load</text>
<text x="20" y="244.8">regulation, no requirement for external compensation,</text>
<text x="20" y="249">and supports low equivalent series resistance (ESR)</text>
<text x="20" y="253.3">output capacitors like MLCC.</text>
<text x="115.2" y="253.2">TPS56837 Efficiency, Vout = 5V, Fsw = 500kHz</text>
</g>
<g font-size="3.5" fill="#00f">
<text x="59.1" y="153.8">Power Designer</text>
<text x="25" y="162.2">TPS56837H</text>
<text x="25" y="174.9">Industrial PC, EPOS, factory automation and</text>
<text x="25" y="179.2">control</text>
<text x="25" y="183.4">Multifunction printers, video conference system</text>
<text x="25" y="187.6">Monitors, TV, speakers, PC and notebooks,</text>
<text x="25" y="191.9">portable electronics</text>
<text x="25" y="196.1">General purposes for 12V,19V, 24V power-bus</text>
<text x="25" y="200.3">supply</text>
</g>
<text font-size="3.2" fill="#00f" x="148.3" y="21.1">TPS56836, TPS56837, TPS56838</text>
<g font-size="2.8">
<text x="114.9" y="140.8">PART NUMBER</text>
<text x="148.7" y="140.8">MODE</text>
<text x="167.8" y="142.5">PACKAGE SIZE</text>
<text x="170.8" y="139.2">PACKAGE AND</text>
<text x="111.9" y="147.5">TPS56837</text>
<text x="140.2" y="147.5">ECO</text>
<text x="111.9" y="152.4">TPS56838</text>
<text x="140.2" y="152.4">FCCM</text>
<text x="167.3" y="150.7">RPA (VQFN-HR, 10),</text>
<text x="167.3" y="154.1">3.00mm × 3.00mm</text>
<text x="111.9" y="157.3">TPS56836</text>
<text x="140.2" y="157.3">OOA</text>
<text x="111.1" y="164.1">(1)</text>
<text x="111.1" y="167.5">(2)</text>
<text x="118.6" y="164.1">For more information, see Section 10.</text>
<text x="118.6" y="167.5">The package size (length × width) is a nominal value and</text>
<text x="118.6" y="170.9">includes pins, where applicable.</text>
<text x="27.9" y="265.5">An IMPORTANT NOTICE at the end of this data sheet addresses availability, warranty, changes, use in safety-critical applications,</text>
<text x="27.9" y="268.9">intellectual property matters and other important disclaimers. PRODUCTION DATA.</text>
</g>
<g font-size="2.6">
<text x="37.9" y="72.5">™</text>
<text x="69.9" y="93.7">™</text>
<text x="84.1" y="140.2">™</text>
</g>
<text font-size="2.6" fill="#00f" x="56.2" y="152.9">®</text>
<text font-size="2.5" x="133.8" y="24.3">SLVSGM3B – MARCH 2023 – REVISED JANUARY 2024</text>
<text font-size="2.1" fill="#00f" x="188.7" y="141.6">(1) (2)</text>
<g font-size="1.8">
<text x="118.6" y="177.6">VIN</text>
<text x="132.1" y="177.8">VIN</text>
<text x="148.3" y="177.6">BOOT</text>
<text x="119.5" y="181.1">C</text>
<text x="131.9" y="183.3">EN</text>
<text x="150" y="183.3">SW</text>
<text x="158.3" y="180.5">C</text>
<text x="164.6" y="180.7">L</text>
<text x="184.2" y="183.2">VOUT</text>
<text x="116.9" y="191.8">Css</text>
<text x="132.2" y="188.9">SS</text>
<text x="138.2" y="186.3">TPS5683x</text>
<text x="150.3" y="188.8">PG</text>
<text x="171" y="189.3">R</text>
<text x="123.4" y="197.5">R</text>
<text x="132.1" y="194.4">MODE</text>
<text x="133.9" y="196.7">AGND</text>
<text x="146.2" y="196.7">PGND</text>
<text x="150.9" y="194.4">FB</text>
<text x="180.9" y="193">C</text>
<text x="171" y="198">R</text>
</g>
<text font-size="1.6" x="129.3" y="232.6" transform="rotate(-90 129.3 232.6)">Efficiency</text>
<g font-size="1.4">
<text x="130.7" y="216.4">100%</text>
<text x="131.6" y="220.9">95%</text>
<text x="131.6" y="225.5">90%</text>
<text x="131.6" y="230">85%</text>
<text x="131.6" y="239.1">75%</text>
<text x="131.6" y="234.6">80%</text>
<text x="170.2" y="235.6">VIN = 6V</text>
<text x="170.2" y="237.2">VIN = 8V</text>
<text x="170.2" y="238.8">VIN = 12V</text>
<text x="131.6" y="243.6">70%</text>
<text x="133.5" y="245.3">0.001</text>
<text x="144.6" y="245.3">0.01</text>
<text x="155.7" y="245.3">0.1</text>
<text x="167" y="245.3">1</text>
<text x="170.2" y="240.4">VIN = 19V</text>
<text x="170.2" y="242">VIN = 24V</text>
<text x="177.2" y="245.3">10</text>
<text x="154.2" y="246.9">Iout (A)</text>
</g>
<g font-size="1.1">
<text x="120.8" y="181.3">IN</text>
<text x="159.5" y="180.7">BST</text>
<text x="172.3" y="189.5">FBT</text>
<text x="124.7" y="197.8">MD</text>
<text x="182.2" y="193.2">OUT</text>
<text x="172.3" y="198.3">FBB</text>
</g>
</svg>
